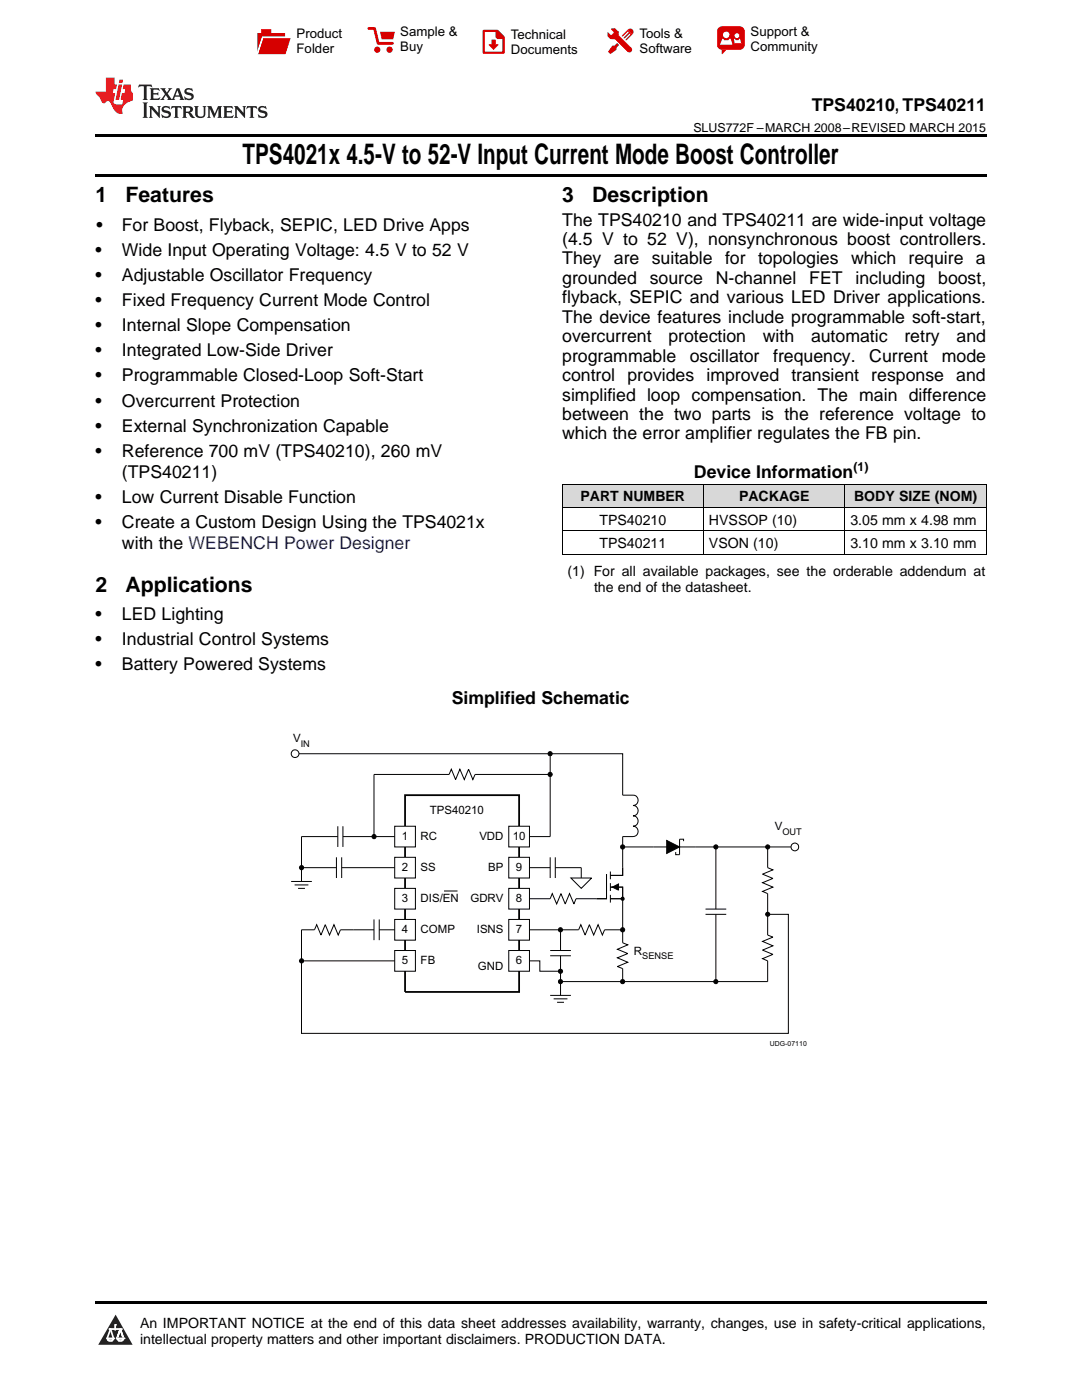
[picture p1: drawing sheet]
<svg xmlns="http://www.w3.org/2000/svg" width="216mm" height="279mm" viewBox="0 0 216 279" stroke-linecap="round" stroke-linejoin="round" font-family="sans-serif">
<g fill="#d8d8d8">
<path d="M112.2 96.7h28.2v4.7h-28.2z"/>
<path d="M140.4 96.7h28.2v4.7h-28.2z"/>
<path d="M168.6 96.7h28.2v4.7h-28.2z"/>
</g>
<path d="M23.1 262.4l3.4 6h-6.9z" fill="#231f20"/>
<path d="M21.4 267.1h1.2l-.3 .5h-.3a.55 .55 0 0 1-.6-.5z" fill-rule="evenodd" fill="#fff"/>
<path d="M21.4 267.1h1.2l-.3 .5h-.3a.55 .55 0 0 1-.6-.5z" fill="none" stroke="#231f20" stroke-width=".34"/>
<path d="M21.4 267.1l1.2 .1-.3 .4h-.5z" fill="none" stroke="#fff" stroke-width=".34"/>
<path d="M23 265.3h.1" fill="none" stroke="#fff" stroke-width=".34"/>
<path d="M23 264.4v.9z" fill="#fff"/>
<path d="M23 264.4v.9z" fill="none" stroke="#fff" stroke-width=".34"/>
<circle cx="23" cy="264.4" r=".17" fill="#fff"/>
<path d="M21.9 265.2h.1" fill="none" stroke="#fff" stroke-width=".34"/>
<path d="M21.9 265.2h2.3z" fill="#fff"/>
<path d="M21.9 265.2h2.3z" fill="none" stroke="#fff" stroke-width=".34"/>
<circle cx="24.2" cy="265.2" r=".17" fill="#fff"/>
<path d="M23.3 267.1h.1" fill="none" stroke="#fff" stroke-width=".34"/>
<path d="M24 265.2l-.7 1.9z" fill="#fff"/>
<path d="M24 265.2l-.7 1.9z" fill="none" stroke="#fff" stroke-width=".34"/>
<path d="M24 265.2l.7 1.9z" fill="#fff"/>
<path d="M24 265.2l.7 1.9z" fill="none" stroke="#fff" stroke-width=".34"/>
<path d="M24.6 267.1h.1" fill="none" stroke="#fff" stroke-width=".34"/>
<circle cx="21.4" cy="267.1" r=".17" fill="#fff"/>
<path d="M22.1 265.2l-.7 1.9z" fill="#fff"/>
<path d="M22.1 265.2l-.7 1.9z" fill="none" stroke="#fff" stroke-width=".34"/>
<path d="M22.1 265.2l.5 1.9z" fill="#fff"/>
<path d="M22.1 265.2l.5 1.9z" fill="none" stroke="#fff" stroke-width=".34"/>
<circle cx="22.6" cy="267.1" r=".17" fill="#fff"/>
<path d="M23.4 267.1h1.3a.65 .65 0 0 1-.7 .5 .65 .65 0 0 1-.6-.5z" fill-rule="evenodd" fill="#fff"/>
<path d="M23.4 267.1h1.3a.65 .65 0 0 1-.7 .5 .65 .65 0 0 1-.6-.5z" fill="none" stroke="#231f20" stroke-width=".34"/>
<path d="M23.4 267.1h1.3l-.4 .5h-.6z" fill="none" stroke="#fff" stroke-width=".34"/>
<path d="M23.3 267.1h.1" fill="none" stroke="#fff" stroke-width=".34"/>
<circle cx="24.7" cy="267.1" r=".17" fill="#fff"/>
<path d="M19 259.7h177.8v.5h-177.8z" fill="#000"/>
<path d="M80.8 158.7h22.8v39.3h-22.8z" fill="none" stroke="#010202" stroke-width=".36"/>
<path d="M78.8 164.9h4.1v4.1h-4.1z" fill-rule="evenodd" fill="#fff"/>
<path d="M78.8 164.9h4.1v4.1h-4.1z" fill="none" stroke="#010202" stroke-width=".2"/>
<path d="M78.8 171.1h4.1v4.1h-4.1z" fill-rule="evenodd" fill="#fff"/>
<path d="M78.8 171.1h4.1v4.1h-4.1z" fill="none" stroke="#010202" stroke-width=".2"/>
<path d="M78.8 177.3h4.1v4.1h-4.1z" fill-rule="evenodd" fill="#fff"/>
<path d="M78.8 177.3h4.1v4.1h-4.1z" fill="none" stroke="#010202" stroke-width=".2"/>
<path d="M78.8 183.5h4.1v4.1h-4.1z" fill-rule="evenodd" fill="#fff"/>
<path d="M78.8 183.5h4.1v4.1h-4.1z" fill="none" stroke="#010202" stroke-width=".2"/>
<path d="M101.5 164.9h4.1v4.1h-4.1z" fill-rule="evenodd" fill="#fff"/>
<path d="M101.5 164.9h4.1v4.1h-4.1z" fill="none" stroke="#010202" stroke-width=".2"/>
<path d="M101.5 171.1h4.1v4.1h-4.1z" fill-rule="evenodd" fill="#fff"/>
<path d="M101.5 171.1h4.1v4.1h-4.1z" fill="none" stroke="#010202" stroke-width=".2"/>
<path d="M101.5 177.3h4.1v4.1h-4.1z" fill-rule="evenodd" fill="#fff"/>
<path d="M101.5 177.3h4.1v4.1h-4.1z" fill="none" stroke="#010202" stroke-width=".2"/>
<path d="M101.5 183.5h4.1v4.1h-4.1z" fill-rule="evenodd" fill="#fff"/>
<path d="M101.5 183.5h4.1v4.1h-4.1z" fill="none" stroke="#010202" stroke-width=".2"/>
<circle cx="60.2" cy="173.2" r=".42" fill="#010202"/>
<g fill="none" stroke="#010202" stroke-width=".2">
<path d="M60.2 167v6.2h6.9M67.1 171.1v4.1M68.2 171.1v4.1M68.2 173.2h10.6"/>
<circle cx="60.2" cy="173.2" r=".42"/>
</g>
<circle cx="111.8" cy="195.9" r=".41" fill="#010202"/>
<g fill="none" stroke="#010202" stroke-width=".2">
<path d="M105.6 167h4.2M105.6 191.8h2.1v2h4.1M109.8 198.7h4.1M110.5 199.3h2.7M111.8 195.9v2.8M111.2 200h1.3"/>
<circle cx="111.8" cy="195.9" r=".41"/>
</g>
<circle cx="58.9" cy="150.4" r=".78" fill="#fff"/>
<g fill="none" stroke="#010202" stroke-width=".2">
<path d="M59.7 150.4h50.1M124.2 158.7h2.1a1.03 1.03 0 0 1 1 1 1.03 1.03 0 0 1-1 1.1 1.03 1.03 0 0 1 1 1 1.03 1.03 0 0 1-1 1 1.03 1.03 0 0 1 1 1.1 1.03 1.03 0 0 1-1 1 1.03 1.03 0 0 1 1 1 1.03 1.03 0 0 1-1 1.1h-2.1"/>
<circle cx="58.9" cy="150.4" r=".78"/>
</g>
<circle cx="142.8" cy="195.9" r=".41" fill="#010202"/>
<circle cx="142.8" cy="195.9" r=".41" fill="none" stroke="#010202" stroke-width=".2"/>
<path d="M133 167.7l2.6 1.3-2.6 1.3z" fill-rule="evenodd" fill="#010202"/>
<path d="M130.4 169h8.3M133 167.7l2.6 1.3-2.6 1.3zM136.4 167.9v-.4h-.8v3.1h-.8v-.6" fill="none" stroke="#010202" stroke-width=".2"/>
<circle cx="142.8" cy="169" r=".42" fill="#010202"/>
<g fill="none" stroke="#010202" stroke-width=".2">
<path d="M142.8 169v12.4M153.2 169v4.2l1 .4-2 .9 2 .8-2 .9 2 .8-2 .9 1 .4v8.3l1 .4-2 .9 2 .9-2 .8 2 .9-2 .8 1 .5v4.1M140.8 182.5h4.1M140.8 181.4h4.1M142.8 182.5v13.4"/>
<circle cx="142.8" cy="169" r=".42"/>
</g>
<circle cx="153.2" cy="182.5" r=".41" fill="#010202"/>
<circle cx="153.2" cy="182.5" r=".41" fill="none" stroke="#010202" stroke-width=".2"/>
<circle cx="158.6" cy="169" r=".77" fill="#fff"/>
<g fill="none" stroke="#010202" stroke-width=".2">
<path d="M74.6 154.6h15l.5-1.1 .8 2.1 .9-2.1 .8 2.1 .9-2.1 .9 2.1 .4-1h15M138.7 169h4.1M153.2 169h4.6M70.5 185.6h4.1M74.6 183.5v4.1M75.7 183.5v4.1M75.7 185.6h3.1"/>
<circle cx="158.6" cy="169" r=".77"/>
</g>
<circle cx="60.2" cy="191.8" r=".42" fill="#010202"/>
<g fill="none" stroke="#010202" stroke-width=".2">
<path d="M109.8 150.4v16.6"/>
<circle cx="60.2" cy="191.8" r=".42"/>
</g>
<path d="M78.8 189.7h4.1v4.1h-4.1z" fill-rule="evenodd" fill="#fff"/>
<path d="M88.6 177.8h2.7M78.8 189.7h4.1v4.1h-4.1z" fill="none" stroke="#010202" stroke-width=".2"/>
<path d="M101.5 189.7h4.1v4.1h-4.1z" fill-rule="evenodd" fill="#fff"/>
<path d="M60.2 167h7.2M67.4 164.9v4.1M68.4 164.9v4.1M68.4 167h6.2M101.5 189.7h4.1v4.1h-4.1z" fill="none" stroke="#010202" stroke-width=".2"/>
<circle cx="74.6" cy="167" r=".42" fill="#010202"/>
<g fill="none" stroke="#010202" stroke-width=".2">
<path d="M74.6 154.6v12.4h4.2M58.1 175.9h4.1M58.8 176.6h2.7M59.5 177.3h1.3M60.2 173.2v2.7"/>
<circle cx="74.6" cy="167" r=".42"/>
</g>
<circle cx="109.8" cy="154.6" r=".42" fill="#010202"/>
<g fill="none" stroke="#010202" stroke-width=".2">
<path d="M105.6 173.2h4.2M109.8 171.1v4.1M110.8 171.1v4.1M110.8 173.2h5.2v2M113.9 175.2h4.1l-2 2.1zM60.2 191.8h18.6M70.5 185.6h-2.6l-.4 1-.9-2.1-.8 2.1-.9-2.1-.9 2.1-.8-2.1-.4 1.1h-2.6v6.2M124.2 185.6v2.6l1.1 .4-2.1 .8 2.1 .9-2.1 .9 2.1 .8-2.1 .9 1 .4v2.6M153.2 182.5h4.1v23.7h-97.1v-14.4"/>
<circle cx="109.8" cy="154.6" r=".42"/>
</g>
<circle cx="124.2" cy="195.9" r=".41" fill="#010202"/>
<circle cx="124.2" cy="195.9" r=".41" fill="none" stroke="#010202" stroke-width=".2"/>
<path d="M122.2 177l1.2-.6v1.3z" fill="#010202"/>
<path d="M121 174.5v4.9h-1.9M121.8 177h2.4v2.4h-2.4M121.8 173.9v1.6M121.8 176.2v1.6M121.8 178.6v1.5M122.2 177l1.2-.6v1.3zM124.2 173.2v1.5h-2.4" fill="none" stroke="#010202" stroke-width=".2"/>
<g fill="#010202">
<circle cx="124.2" cy="179.4" r=".42"/>
<circle cx="124.2" cy="185.6" r=".42"/>
</g>
<circle cx="124.2" cy="185.6" r=".42" fill="none" stroke="#010202" stroke-width=".2"/>
<circle cx="124.2" cy="169" r=".42" fill="#010202"/>
<g fill="none" stroke="#010202" stroke-width=".2">
<path d="M124.2 167v6.2"/>
<circle cx="124.2" cy="169" r=".42"/>
</g>
<circle cx="109.8" cy="150.4" r=".42" fill="#010202"/>
<g fill="none" stroke="#010202" stroke-width=".2">
<path d="M109.8 150.4h14.4v8.3M124.2 179.4v6.2M124.2 169h6.2M111.8 195.9h12.4"/>
<circle cx="109.8" cy="150.4" r=".42"/>
</g>
<circle cx="153.2" cy="169" r=".42" fill="#010202"/>
<g fill="none" stroke="#010202" stroke-width=".2">
<path d="M142.8 169h10.4M109.8 190.7h4.1M109.8 189.7h4.1M111.8 190.7v5.2M124.2 185.6h-3.6l-.4 1-.9-2.1-.8 2.1-.9-2.1-.8 2.1-.9-2.1-.4 1.1h-3.7v4.1M124.2 195.9h29"/>
<circle cx="153.2" cy="169" r=".42"/>
</g>
<circle cx="111.9" cy="185.6" r=".42" fill="#010202"/>
<g fill="none" stroke="#010202" stroke-width=".2">
<path d="M105.6 185.6h6.2"/>
<circle cx="111.9" cy="185.6" r=".42"/>
</g>
<circle cx="111.8" cy="193.8" r=".41" fill="#010202"/>
<g fill="none" stroke="#010202" stroke-width=".2">
<path d="M105.6 179.4h4.2l.4-1.1 .9 2.1 .8-2.1 .9 2.1 .8-2.1 .9 2.1 .4-1h4.2"/>
<circle cx="111.8" cy="193.8" r=".41"/>
</g>
<path d="M112.2 96.6h84.6M112.2 96.7v14M140.4 96.7v14M168.6 96.7v14M196.8 96.7v14M112.2 110.6h84.6M112.2 106h84.6M112.2 101.3h84.6" fill="none" stroke="#000" stroke-width=".2"/>
<path d="M19 34.8h177.8v.5h-177.8zM19 26.8h177.8v.6h-177.8z" fill="#000"/>
<path d="M27.7 16.9l-.1 .6 .6-.3h.5v.2v2.2l-.2 .4h1l-.2-.4v-2.2v-.2h.5l.6 .3-.2-.6zM29.9 17.6l.2 .4v1.6l-.2 .4h1.9l.1-.6a1.09 1.09 0 0 1-1.3 .1v-.6h.6l.4 .2v-.7l-.2 .2h-.8v-.6l.2-.1a1.01 1.01 0 0 1 1 .3l-.1-.6zM32 17.6l.9 1.2-1 1.2h.9l-.2-.3 .5-.7 .5 .7-.3 .3h1.7l-.2-.3 .1-.4h1l.1 .4-.2 .3h1l-.3-.4-.7-2h-.5l-1 2.2-.8-1.1 .9-1.1h-.9l.2 .2-.4 .7-.4-.7 .2-.2zM35.4 18l.4 1h-.8zM37 17.7a.66 .66 0 0 0-.2 .8 .66 .66 0 0 0 .6 .4l.7 .2 .1 .2a.8 .8 0 0 1-.7 .4 .8 .8 0 0 1-.7-.5l.1 .8 .2-.2a.94 .94 0 0 0 1.1 .1 .94 .94 0 0 0 .4-.9 1.48 1.48 0 0 0-1.3-.6v-.4a1.1 1.1 0 0 1 1.2 .2l-.2-.6-.2 .1-.5-.1zM28.5 20.4l.2 .4v2.3l-.2 .4h1l-.2-.4v-2.3l.2-.4zM29.7 21.2l.2 .4v1.5l-.2 .4h.8l-.3-.4 .1-1.3 1.6 1.8v-2l.2-.4h-.7l.2 .2v1.1l-1.2-1.3zM32.5 21.3a.66 .66 0 0 0-.2 .8 .66 .66 0 0 0 .6 .4l.6 .2 .2 .2a.8 .8 0 0 1-.8 .4 .8 .8 0 0 1-.7-.5l.2 .7 .2-.1a.94 .94 0 0 0 1 .1 .94 .94 0 0 0 .5-1 1.47 1.47 0 0 0-1.3-.6l-.1-.3a1.1 1.1 0 0 1 1.3 .2l-.2-.6-.2 .1-.5-.2zM34.3 21.2l-.2 .6a.64 .64 0 0 1 .8-.3v1.6l-.2 .4h1l-.3-.4 .1-1.6a.66 .66 0 0 1 .8 .3l-.2-.6zM36.3 21.2l.3 .4v1.5l-.3 .4h1l-.2-.2v-.7h.5l.1 .1a.8 .8 0 0 0 1.2 .7l-1-1a.62 .62 0 0 0 .6-.5 .62 .62 0 0 0-.6-.7zM37.1 21.5h.1a.48 .48 0 0 1 .6 0 .48 .48 0 0 1 .1 .6l-.2 .1-.6 .1zM38.7 21.2l.2 .2a2.29 2.29 0 0 0 .4 2 1.05 1.05 0 0 0 1.7-.7v-1.3l.2-.2h-.8l.2 .4v1.1a.61 .61 0 0 1-.6 .6 .61 .61 0 0 1-.6-.6v-1.1l.3-.4zM41.3 21.2l.3 .4v1.5l-.3 .4h.8l-.2-.4v-1.4l.8 1.9 .9-1.9v1.4l-.2 .4h.9l-.2-.4v-1.5l.2-.4h-.8l-.7 1.5-.6-1.5zM44.5 21.2l.2 .4v1.5l-.2 .4h1.9l.2-.6a1.1 1.1 0 0 1-1.4 .2v-.7h.6l.4 .2v-.6l-.2 .1-.8 .1v-.6l.2-.1a1.02 1.02 0 0 1 1.1 .2l-.2-.5zM46.7 21.2l.2 .4v1.5l-.2 .4h.8l-.3-.4 .1-1.3 1.6 1.8v-2l.2-.4h-.7l.2 .2v1.1l-1.2-1.3zM49.3 21.2l-.1 .6a.64 .64 0 0 1 .8-.3v1.6l-.3 .4h1l-.2-.4v-1.6a.66 .66 0 0 1 .8 .3l-.1-.6zM51.7 21.3a.66 .66 0 0 0-.2 .7 .66 .66 0 0 0 .7 .5l.6 .2 .1 .2a.8 .8 0 0 1-.7 .4 .8 .8 0 0 1-.7-.5l.1 .7 .2-.1a.94 .94 0 0 0 1.1 .1 .94 .94 0 0 0 .4-1 1.48 1.48 0 0 0-1.2-.6l-.1-.3a1.1 1.1 0 0 1 1.2 .2l-.2-.6-.1 .1-.6-.2z" fill="#231f20"/>
<path d="M21.1 15.5v2.8h-2v.4l.9 .9a.96 .96 0 0 0 1 1 .59 .59 0 0 1 .5-.4 .59 .59 0 0 1 .5 .3l.4 .8a1.61 1.61 0 0 0 2.1 1.3 1.63 1.63 0 0 1 1.1-2.2l.9-.3v-1.5a1.6 1.6 0 0 1-.4-1.7h-1.4l-.2 .9h.5l-.2 .8h-.5l-.2 1v.3h.5l-.2 .9h-.7a.74 .74 0 0 1-1-.6l.3-1.6h-.5l.2-.8h.5l.1-.9h-.4v-1.4zM23.7 16.9l-.7 3h.8l.6-3zM23.8 15.9l-.1 .7h.7l.2-.7z" fill="#ee1d23"/>
<g fill="#d60000">
<path d="M52.1 5.8h2v.8h2.8v4.2h-5.5v-4.2h.7z" fill-rule="evenodd"/>
<path d="M52.4 7.5h5.6l-1 3.3h-5.6z" fill-rule="evenodd"/>
</g>
<path d="M52.4 7.4h5.7l-.1 .1h-5.5l-1.1 3.3z" fill-rule="evenodd" fill="#fff"/>
<path d="M52.4 7.4h5.7l-.1 .1h-5.5l-1.1 3.3z" fill="none" stroke="#fff" stroke-width=".2"/>
<path d="M73.6 5.7h1.1l.7 2.9h2.9" fill="none" stroke="#d60000" stroke-width=".55"/>
<g fill="#d60000">
<path d="M75.8 6.3h3l-.4 1.6h-2.2z" fill-rule="evenodd"/>
<circle cx="75.3" cy="9.9" r=".62"/>
<circle cx="77.7" cy="9.9" r=".62"/>
</g>
<path d="M96.5 6.2h2.7l1.3 1.2v3.1h-4z" fill="none" stroke="#d60000" stroke-width=".44"/>
<g fill="#d60000">
<path d="M98.1 7.9h.8v1h.5l-.9 1.1-1-1v-.1h.6z" fill-rule="evenodd"/>
<path d="M98.9 6.2h.3l1.3 1.2v.4h-1.3l-.3-.4z" fill-rule="evenodd"/>
<path d="M121.9 5.7h.8l.7 .6 .1 .7 2.5 2.5-.8 .8-2.3-2.3-1.1-.2-.6-.6v-.8l.7 .6 .5-.4v-.2l-.5-.5z" fill-rule="evenodd"/>
<path d="M122.2 9.1h.4l.5-.5 .4 .4-.5 .5v.4l-1.2 .9-.5-.5z" fill-rule="evenodd"/>
<path d="M125.3 5.9a.67 .67 0 0 1 .9 0 .67 .67 0 0 1 0 .9z" fill-rule="evenodd"/>
<path d="M125.3 5.9l.9 .9-1.2 1.2h-.2v-.2l1-.9v-.2h-.2l-.9 1h-.2v-.2l.9-1 .1-.2h-.3l-.9 1h-.2v-.2z" fill-rule="evenodd"/>
<circle cx="125.6" cy="9.9" r=".54"/>
</g>
<path d="M123.3 6.3v.7" fill="none" stroke="#d60000" stroke-width=".2"/>
<g fill="#d60000">
<path d="M143.4 5.5l.6-.2h3.6a.95 .95 0 0 1 1 .9v2.8a.95 .95 0 0 1-1 .9h-3.6a.95 .95 0 0 1-.9-.9v-2.8z" fill-rule="evenodd"/>
<path d="M144 9.9h.9l-.7 .9h-.2z" fill-rule="evenodd"/>
</g>
<g fill="#fff">
<path d="M146.6 8.6h1.3z"/>
<path d="M144.1 7.8h.3l.1 .2h.8l.2-.2h.3l.4 1.1h-2.5z" fill-rule="evenodd"/>
<path d="M146.4 7.8h.3l.1 .2h.5l.2-.2h.2l.2 .8h-1.3z" fill-rule="evenodd"/>
<circle cx="144.9" cy="6.9" r=".65"/>
<circle cx="147" cy="7.1" r=".48"/>
</g>
<text font-size="5.6" x="48.4" y="32.8">TPS4021x 4.5-V to 52-V Input Current Mode Boost Controller</text>
<g font-size="4.2">
<text x="19" y="40.4">1</text>
<text x="25" y="40.4">Features</text>
<text x="112.2" y="40.4">3</text>
<text x="118.2" y="40.4">Description</text>
<text x="19" y="118.1">2</text>
<text x="25" y="118.1">Applications</text>
</g>
<g font-size="3.5">
<text x="162" y="22.2">TPS40210, TPS40211</text>
<text x="19.2" y="46.1">•</text>
<text x="24.3" y="46.1">For Boost, Flyback, SEPIC, LED Drive Apps</text>
<text x="112.2" y="45">The TPS40210 and TPS40211 are wide-input voltage</text>
<text x="19" y="51.1">•</text>
<text x="24.3" y="51.1">Wide Input Operating Voltage: 4.5 V to 52 V</text>
<text x="112.2" y="48.9">(4.5 V to 52 V), nonsynchronous boost controllers.</text>
<text x="112.2" y="52.8">They are</text>
<text x="130.1" y="52.8">suitable</text>
<text x="144.7" y="52.8">for</text>
<text x="151.3" y="52.8">topologies</text>
<text x="169.8" y="52.8">which</text>
<text x="181.3" y="52.8">require a</text>
<text x="19" y="56.1">•</text>
<text x="24.3" y="56.1">Adjustable Oscillator Frequency</text>
<text x="112.2" y="56.7">grounded</text>
<text x="129.7" y="56.7">source</text>
<text x="142.8" y="56.7">N-channel</text>
<text x="161.5" y="56.7">FET</text>
<text x="170.7" y="56.7">including</text>
<text x="187.2" y="56.7">boost,</text>
<text x="19" y="61.1">•</text>
<text x="24.3" y="61.1">Fixed Frequency Current Mode Control</text>
<text x="112.2" y="60.5">flyback, SEPIC and various LED Driver applications.</text>
<text x="112.2" y="64.4">The device features include programmable soft-start,</text>
<text x="19" y="66.1">•</text>
<text x="19" y="71.1">•</text>
<text x="24.3" y="66.1">Internal Slope Compensation</text>
<text x="24.3" y="71.1">Integrated Low-Side Driver</text>
<text x="112.2" y="68.3">overcurrent</text>
<text x="133.4" y="68.3">protection</text>
<text x="152.2" y="68.3">with</text>
<text x="161.8" y="68.3">automatic</text>
<text x="180.5" y="68.3">retry</text>
<text x="190.9" y="68.3">and</text>
<text x="19" y="76.1">•</text>
<text x="24.3" y="76.1">Programmable Closed-Loop Soft-Start</text>
<text x="112.2" y="72.2">programmable</text>
<text x="112.2" y="76.1">control provides improved transient response and</text>
<text x="137.6" y="72.2">oscillator</text>
<text x="154.3" y="72.2">frequency.</text>
<text x="173.5" y="72.2">Current</text>
<text x="187.9" y="72.2">mode</text>
<text x="19" y="81.1">•</text>
<text x="24.3" y="81.1">Overcurrent Protection</text>
<text x="112.2" y="79.9">simplified loop compensation. The main difference</text>
<text x="112.2" y="83.8">between the two parts is the reference voltage to</text>
<text x="19" y="86.1">•</text>
<text x="24.3" y="86.1">External Synchronization Capable</text>
<text x="112.2" y="87.7">which the error amplifier regulates the FB pin.</text>
<text x="19" y="91.2">•</text>
<text x="24.3" y="91.2">Reference 700 mV (TPS40210), 260 mV</text>
<text x="24.3" y="95.4">(TPS40211)</text>
<text x="138.5" y="95.4">Device Information</text>
<text x="19" y="100.4">•</text>
<text x="24.3" y="100.4">Low Current Disable Function</text>
<text x="19" y="105.4">•</text>
<text x="24.3" y="105.4">Create a Custom Design Using the TPS4021x</text>
<text x="24.3" y="109.6">with the WEBENCH Power Designer</text>
<text x="19" y="123.8">•</text>
<text x="24.3" y="123.8">LED Lighting</text>
<text x="19" y="128.8">•</text>
<text x="24.3" y="128.8">Industrial Control Systems</text>
<text x="19" y="133.8">•</text>
<text x="24.3" y="133.8">Battery Powered Systems</text>
<text x="90.1" y="140.5">Simplified Schematic</text>
</g>
<g font-size="2.8">
<text x="115.8" y="100.1">PART NUMBER</text>
<text x="147.5" y="100.1">PACKAGE</text>
<text x="170.4" y="100.1">BODY SIZE (NOM)</text>
<text x="119.6" y="104.7">TPS40210</text>
<text x="141.5" y="104.7">HVSSOP (10)</text>
<text x="169.7" y="104.7">3.05 mm x 4.98 mm</text>
<text x="119.6" y="109.4">TPS40211</text>
<text x="141.5" y="109.4">VSON (10)</text>
<text x="169.7" y="109.4">3.10 mm x 3.10 mm</text>
<text x="113.2" y="114.9">(1) For all available packages, see the orderable addendum at</text>
<text x="118.5" y="118.1">the end of the datasheet.</text>
<text x="27.9" y="265">An IMPORTANT NOTICE at the end of this data sheet addresses availability, warranty, changes, use in safety-critical applications,</text>
<text x="27.9" y="268.2">intellectual property matters and other important disclaimers. PRODUCTION DATA.</text>
</g>
<g font-size="2.6">
<text x="59.2" y="7.6">Product</text>
<text x="59.2" y="10.6">Folder</text>
<text x="79.9" y="7.3">Sample &amp;</text>
<text x="79.9" y="10.2">Buy</text>
<text x="101.9" y="7.8">Technical</text>
<text x="101.9" y="10.8">Documents</text>
<text x="127.6" y="7.6">Tools &amp;</text>
<text x="127.6" y="10.6">Software</text>
<text x="149.8" y="7.2">Support &amp;</text>
<text x="149.8" y="10.2">Community</text>
</g>
<g font-size="2.5">
<text x="138.4" y="26.3">SLUS772F –MARCH 2008–REVISED MARCH 2015</text>
<text x="170.3" y="94">(1)</text>
</g>
<g font-size="2.3" fill="#010202">
<text x="58.5" y="148.1">V</text>
<text x="80.2" y="167.6">1</text>
<text x="83.9" y="167.6">RC</text>
<text x="85.8" y="162.5">TPS40210</text>
<text x="95.6" y="167.6">VDD</text>
<text x="102.3" y="167.6">10</text>
<text x="154.6" y="165.7">V</text>
<text x="80.2" y="173.8">2</text>
<text x="83.9" y="173.8">SS</text>
<text x="97.4" y="173.8">BP</text>
<text x="102.9" y="173.8">9</text>
<text x="80.2" y="180.1">3</text>
<text x="83.9" y="180.1">DIS/EN</text>
<text x="93.9" y="180.1">GDRV</text>
<text x="102.9" y="180.1">8</text>
<text x="80.2" y="186.3">4</text>
<text x="83.9" y="186.3">COMP</text>
<text x="95.2" y="186.3">ISNS</text>
<text x="102.9" y="186.3">7</text>
<text x="126.5" y="190.5">R</text>
<text x="80.2" y="192.5">5</text>
<text x="83.9" y="192.5">FB</text>
<text x="95.4" y="193.5">GND</text>
<text x="102.9" y="192.5">6</text>
</g>
<g font-size="1.8" fill="#010202">
<text x="60" y="149.1">IN</text>
<text x="156.1" y="166.6">OUT</text>
<text x="128.1" y="191.4">SENSE</text>
</g>
<text font-size="1.4" fill="#010202" x="153.6" y="208.7">UDG-07110</text>
</svg>
